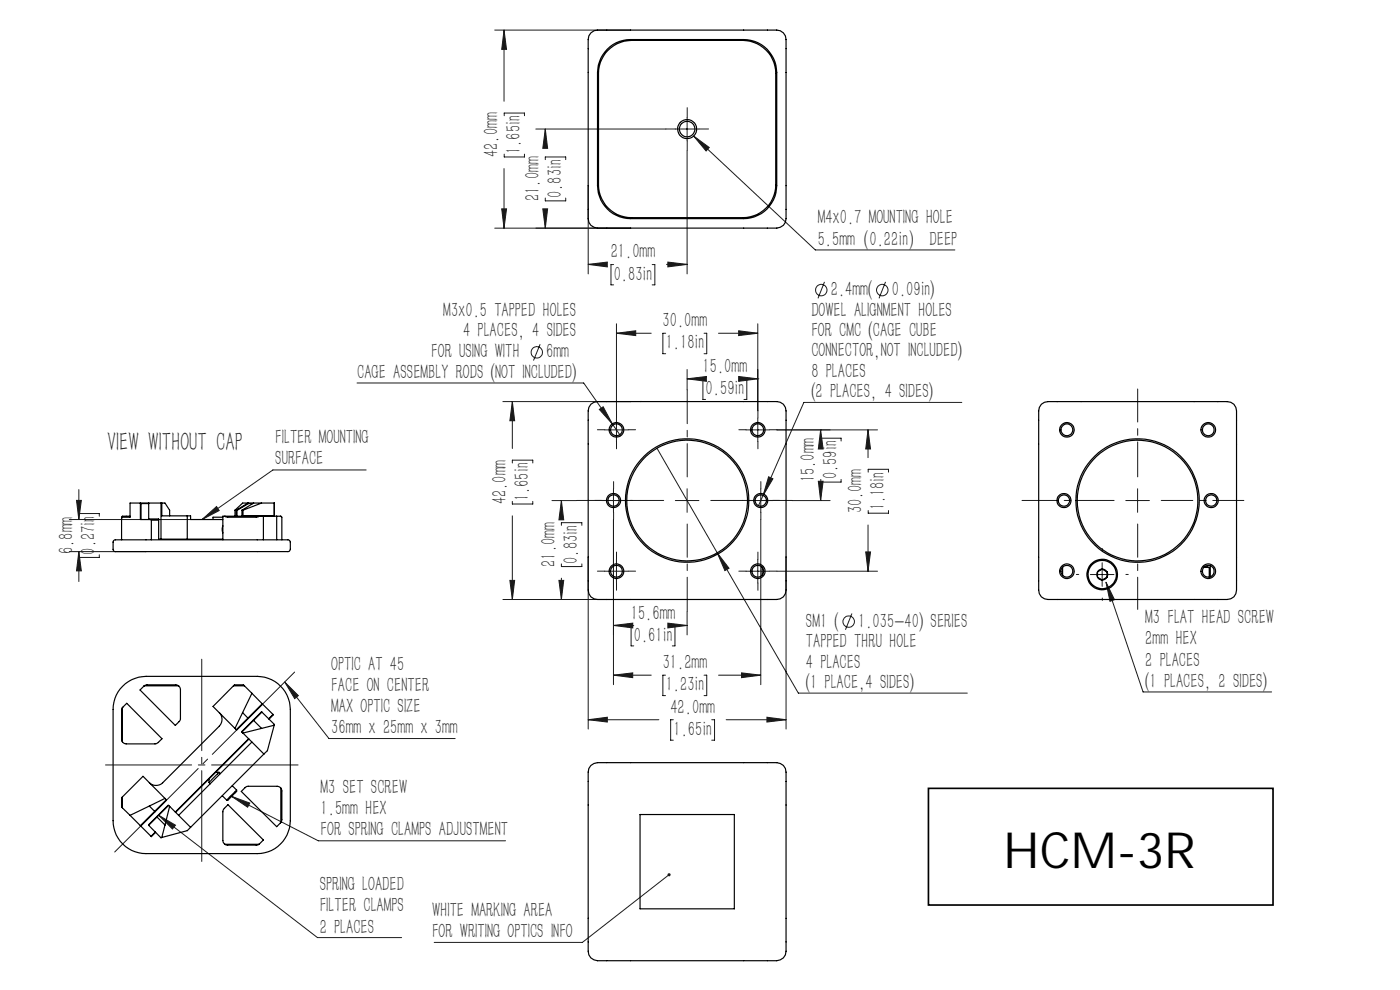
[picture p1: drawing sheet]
<svg xmlns="http://www.w3.org/2000/svg" width="297mm" height="210mm" viewBox="0 0 297 210" stroke-linecap="round" stroke-linejoin="round" font-family="sans-serif">
<g fill="none" stroke="#191924" stroke-width=".21">
<path d="M105 6.4h28.8M106.9 6.4l.6 4.1h-1.1zM106.9 6.4v15.1M106.9 35.8v12.6M107 24.5v-.5h4.3v.5M107 32.7v.6h4.3v-.6M113.7 27.4h27.5M115.7 27.4l.5 4.1h-1zM115.7 33.9v-.6h4.3v.6M115.7 27.4v3.4M124.8 39.4v18.7M143.3 27.4h5"/>
<path d="M145.8 31.9v26.2M145.8 24.9v5M147.1 28.9l25.9 24.1h29.6M147.1 28.9l3.4 2.4-.7 .7zM106.4 44.3h1.1l-.6 4.1zM115.2 44.3h1l-.5 4.1zM115.7 42v.6h4.3v-.6M115.7 45.1v3.3M124.8 56.1h2.3M124.8 56.1l4-.5v1zM130.2 56.1h-.6v4.3h.6M133.8 48.4h-28.8"/>
<path d="M138.4 56.1h.5v4.3h-.5M141.4 56.1h4.4M141.7 55.6l4.1 .5-4.1 .5zM174.9 59.8l-1.4 3.5M187.9 59.8l-1.4 3.5M114.6 73l-1.4 3.5M130.8 70.7l4.1-.5v1zM130.8 68.7v18.4M130.8 70.7h7.4M141.2 70.7h-.6v4.3h.6M145.8 78.4v4.3M149.4 70.7h.5v4.3h-.5"/>
<path d="M152.4 70.7h8.4M156.7 79.9l4.1 .5-4.1 .5zM156.7 70.2l4.1 .5-4.1 .5zM160.8 68.7v18.4M75.7 81.2h48.1l6.1 8.7M77.7 99.7h-19.8l-15 10.5M106.7 85.2h27.1M108.7 85.2l.5 4h-1zM108.7 85.2v9.9M108.7 98.2v-.6h4.3v.6M127.1 86.8l.9-.5 1.9 3.6zM128.3 91.2h5"/>
<path d="M129.9 89.9l1.8 2.6M130.8 88.7v5M139.4 95.1l30 51.9h35.8M145.8 80.4l4.1-.5v1zM145.8 80.4h.8M149.7 80.4h-.6v4.3h.6M157.8 80.4h.6v4.3h-.6M158.3 91.2h5M160.8 88.7v5M160.8 80.4h.1M164.8 91.2h21.4M174.1 91.2l.5 4h-1z"/>
<path d="M174.1 91.2h.1M174.1 93.6v-.7h4.3v.7M184.1 91.2l.6 4h-1zM184.1 91.2v5.9M204 85.4h-33.5l-8.6 19.7M14.7 110.2h25.7M14.7 117h16.3M16.2 106.1h1.1l-.6 4.1zM16.7 117l.6 4.1h-1.1zM16.7 103.9v6.3M16.7 117v6.4M16.7 108.9h4.4v.6"/>
<path d="M21.1 117.7v.5h-4.4M42.9 110.2l3-2.7 .6 .8zM108.7 106.4v.5h4.3v-.5M108.7 109.4v17.8M117.1 106.2h5.2M119.1 106.2l.5 4.1h-1zM119.1 106.2v2.2M119.1 111.4v-.5h4.3v.5M119.1 119.6v.6h4.3v-.6M124.8 118.2v36.4M127.6 106.2h5M130.1 110.2v35"/>
<path d="M130.1 103.7v5M130.8 118.7v5M143.3 106.2h5M145.8 103.7v5M152.1 117.3l2.6 3.2-.9 .5zM158.9 106.2h5M160.8 118.7v5M161.4 103.7v5M161.4 110.2v35M161.9 105.1l-1 2.2M163.1 101.1l.9 .5-2.1 3.5zM166.8 118.2v36.4"/>
<path d="M168 106.2h8.1M173.6 102.1h1l-.5 4.1zM174.1 104.8v1.4M174.1 101.7v.6h4.3v-.6M183.7 117.1h1l-.6 4.1zM184.1 111.4v9.8M184.2 100.1v-.6h4.3v.6M184.2 108.3v.6h4.3v-.6M233.8 119.4v5M238.8 106.2h5M241.3 103.7v5M108.2 123.1h1l-.5 4.1z"/>
<path d="M118.6 123.1h1l-.5 4.1zM119.1 122.6v4.6M126.7 127.2h-20M128.3 121.2h5M130.1 132.7h1.3M130.1 132.7l4.1-.5v1zM134.4 132.7h-.5v4.3h.5M141.7 132.2l4.1 .5-4.1 .5zM142.6 132.7h.6v4.3h-.6M145.7 132.7h.1M145.8 129.7v5M158.3 121.2h5"/>
<path d="M164.8 121.2h21.4M180.7 130.1l-1.3 3.5M231.3 121.9h5M234.6 123.5l7.9 23.3h27.3M234.6 123.5l1.8 3.7-.9 .4zM60.4 144.7l9.4 12h26.8M60.4 144.7l2.9 2.9-.8 .6zM124.8 152.7l4-.6v1.1zM124.8 152.7h15M130.1 143.2l4.1-.5v1zM130.1 143.2h8.1M141.2 143.2h-.6v4.4h.6"/>
<path d="M142.8 152.7h-.5v4.3h.5M149.4 143.2h.5v4.4h-.5M151 152.7h.6v4.3h-.6M152.4 143.2h9M154.1 152.7h12.7M157.3 142.7l4.1 .5-4.1 .5zM162.7 152.1l4.1 .6-4.1 .5zM33.7 173l3.5 2-.6 .8zM33.7 173l33.6 25.9h17.9M49.1 168.9l18.4 9.5h39.7M49.1 168.9l3.9 1.4-.5 .9zM141.9 185.6l-18.4 14.3h-31.4"/>
<circle cx="113.9" cy="74.7" r="1.21"/>
<circle cx="174.2" cy="61.5" r="1.21"/>
<circle cx="187.2" cy="61.5" r="1.21"/>
<circle cx="180" cy="131.9" r="1.22"/>
</g>
<path d="M140.8 106.2h-18.4M145.8 101.2v-18.5M145.8 111.2v18.5M241.3 111.2v18.1" fill="none" stroke="#191924" stroke-width=".21" stroke-dasharray="30.3 1.4 1.4 1.4" stroke-dashoffset="23.3"/>
<path d="M150.8 106.2h17.2M246.3 106.2h17.6" fill="none" stroke="#191924" stroke-width=".21" stroke-dasharray="30.3 1.4 1.4 1.4" stroke-dashoffset="23.6"/>
<g fill="none" stroke="#191924" stroke-width=".21" stroke-dasharray="30.3 1.4 1.4 1.4">
<path d="M143.3 27.4h-2M145.8 24.9v-2.1M145.8 29.9v2M148.3 27.4h2M128.3 91.2h-1.6M130.8 88.7v-1.6M130.8 93.7v1.5M133.3 91.2h1.5M158.3 91.2h-1.6M160.8 88.7v-1.6M160.8 93.7v1.5M163.3 91.2h1.5"/>
<path d="M127.7 106.2h-1.5M130.2 103.7v-1.5M130.2 108.7v1.5M130.8 118.7v-1.6M132.7 106.2h1.5M158.9 106.2h-1.5M160.8 118.7v-1.6M161.4 103.7v-1.5M161.4 108.7v1.5M163.9 106.2h1.5M233.8 116.9v-.5M128.3 121.2h-1.6"/>
<path d="M130.8 123.7v1.5M133.3 121.2h1.5M158.3 121.2h-1.6M160.8 123.7v1.5M163.3 121.2h1.5M228.8 121.9h-.5M233.8 126.9v.5M238.8 121.9h.5"/>
</g>
<path d="M241.3 101.2v-18.7" fill="none" stroke="#191924" stroke-width=".21" stroke-dasharray="30.3 1.4 1.4 1.4" stroke-dashoffset="22.9"/>
<path d="M236.3 106.2h-19.5" fill="none" stroke="#191924" stroke-width=".21" stroke-dasharray="30.3 1.4 1.4 1.4" stroke-dashoffset="22.6"/>
<path d="M63.2 162.3h-40.8" fill="none" stroke="#191924" stroke-width=".21" stroke-dasharray="30.3 1.4 1.4 1.4" stroke-dashoffset="12"/>
<path d="M42.8 139.8v42.9" fill="none" stroke="#191924" stroke-width=".21" stroke-dasharray="30.3 1.4 1.4 1.4" stroke-dashoffset="10.9"/>
<path d="M24.3 180.7l38.2-38.1" fill="none" stroke="#191924" stroke-width=".21" stroke-dasharray="30.3 1.4 1.4 1.4" stroke-dashoffset="5.3"/>
<g fill="#191924">
<path d="M141.7 185.3a.34 .34 0 0 0 0 .5 .34 .34 0 0 0 .5 0 .34 .34 0 0 0 0-.5l-.3 .2 .3-.2zM234.6 123.5l1.8 3.7-.9 .4zM147.1 28.9l3.4 2.4-.7 .7zM42.9 110.2l3-2.7 .6 .8zM60.4 144.7l2.9 2.9-.8 .6zM49.1 168.9l3.9 1.5-.5 .8zM33.7 173l3.5 2-.6 .9z"/>
<path d="M141.7 132.2l4.1 .5-4.1 .5zM130.1 132.7l4.1-.5v1zM141.7 55.6l4.1 .5-4.1 .5zM124.8 56.1l4-.5v1z"/>
<path d="M130.1 143.2l4.1-.5v1zM157.3 142.7l4.1 .5-4.1 .5zM124.8 152.7l4-.6v1.1zM162.7 152.1l4.1 .6-4.1 .5zM145.8 80.4l4.1-.5v1zM156.7 79.9l4.1 .5-4.1 .5zM130.8 70.7l4.1-.5v1zM156.7 70.2l4.1 .5-4.1 .5zM127.1 86.8l2.8 3.1-1.9-3.6zM163.1 101.1l-1.2 4 2.1-3.5zM152.1 117.3l1.7 3.7 .9-.5z"/>
<path d="M108.2 123.1h1l-.5 4.1zM108.7 85.2l.5 4h-1zM173.6 102.1h1l-.5 4.1zM174.1 91.2l.5 4h-1zM106.4 44.3h1.1l-.6 4.1zM106.9 6.4l.6 4.1h-1.1z"/>
<path d="M119.1 106.2l.5 4.1h-1zM118.6 123.1h1l-.5 4.1zM184.1 91.2l.6 4h-1zM183.7 117.1h1l-.6 4.1zM115.7 27.4l.5 4.1h-1zM115.2 44.3h1l-.5 4.1zM16.2 106.1h1.1l-.6 4.1zM16.7 117l.6 4.1h-1.1z"/>
</g>
<g fill="none" stroke="#000" stroke-width=".25">
<path d="M125.3 7a3.4 3.4 0 0 1 2.6-.6h36.1a2.23 2.23 0 0 1 2.8 2.5v36.7a2.24 2.24 0 0 1-2.6 2.8h-36.6a2.28 2.28 0 0 1-2.8-2.6v-36.9a2.67 2.67 0 0 1 .5-1.9zM128.8 10.4a6.8 6.8 0 0 1 5-2h24a7 7 0 0 1 7 7v24a7 7 0 0 1-7 7h-24a7 7 0 0 1-7-7v-24a7.3 7.3 0 0 1 2-5zM129 10.6a6.9 6.9 0 0 1 5-2h23.6a7 7 0 0 1 7 7v23.6a7 7 0 0 1-7 7h-23.6a7 7 0 0 1-7-7v-23.6a6.8 6.8 0 0 1 2-5zM125.3 85.7a5 5 0 0 1 3.4-.5h35.3a2.23 2.23 0 0 1 2.8 2.5v36.7a2.23 2.23 0 0 1-2.6 2.8h-36.6a2.23 2.23 0 0 1-2.8-2.5v-37a2.72 2.72 0 0 1 .5-2zM136 85.2h.1M220.9 85.8a5 5 0 0 1 3.4-.6h35.2a2.22 2.22 0 0 1 2.8 2.5v36.7a2.23 2.23 0 0 1-2.5 2.8h-36.7a2.23 2.23 0 0 1-2.8-2.5v-37a2.72 2.72 0 0 1 .6-1.9zM24.1 114.6l.3-.1h36.8l.4 .5v1.5l-.4 .5h-36.8l-.4-.4v-1.7zM27.6 109.5h-1.6l-.2 .2v4.8M29.9 106.8l-.1-.1v3.5h3.9M29.9 106.8v3.4M29.9 106.8h1.6M31.5 106.7v3.4h2.2v4.3h13.6"/>
<path d="M32 110.2l.1 .1M32.1 110.3v4.2M32.1 110.3h1.6M34.2 106.7v7.7M34.3 106.7v2.7h6.1v.8h6.9M36 109.4v-1.2l-1-1.5h-7.4v3h-1.6l-.2 .2M39.7 109.4v5M47.3 111.5l-.2 .6 .2 1M47.3 109.7h-2.1v.5M47.7 109.5l.6 .2h6.1l.6-.2M47.7 109.5h-.4v5M47.7 109.5h7.3"/>
<path d="M49.9 108.2l1.6-1.5h6.7v2.8M49.9 108.2v1.3M49.9 108.2h.2M50.1 108.2v1.3M50.1 108.2l.2 .1M50.3 108.3v1.2M51.3 108.2h.2M51.3 108.2v1.3M51.5 108.2v1.2h6.7M52.7 106.8h1M52.7 106.8l-.1-.1-2.5 1.5M52.7 106.8l-2.4 1.5"/>
<path d="M53.8 106.7l-2.5 1.5M55 109.5h4.6l.2 .2v4.8M55.5 106.7l-4 1.5M55.9 109.5v5M56 109.4v.1M56.7 109.4v.1M58.7 109.5v5M161.7 120.3v1.7M225.4 120.3v1.7M232.8 122.4l.3 .4 .7 .2M232.8 121.3l-.1 .4 .1 .7M232.8 121.3v1.1"/>
<path d="M232.8 122.4l1 .6M233.8 120.7l-.7 .3-.3 .3M233.8 120.7l.6 .2 .4 .4M233.9 121.9h.1M233.8 120.7l-1 .6M233.8 120.7l1 .6M234.8 122.4l-.4 .5-.6 .1M234.8 121.3l.2 .4-.2 .7M234.8 121.3v1.1M234.8 122.4l-1 .6M255.4 120.4l1.1 .1v1.9M255.4 120.3l.9 .1"/>
<path d="M256.7 120v2.3M26 150.1l.9-.9 7.5 7.5-.9 .8-.5 .3h-6.3l-.7-.4M26 150.1l-.2 .4v6.5l.2 .4M26 150.1v7.3M26 145.6a6.9 6.9 0 0 1 5-2.1h23.6a7.1 7.1 0 0 1 7 7v23.6a7 7 0 0 1-7 7h-23.6a7 7 0 0 1-7-7v-23.6a6.9 6.9 0 0 1 2-4.9zM30.6 145.5l-.9 .9 7.5 7.5 .9-.9 .2-.4v-6.4l-.4-.7M30.6 145.5l.6-.2h6.1l.6 .2M30.6 145.5h7.3M46.5 151.2a2.05 2.05 0 0 1 0 2.8l-12 12a2.05 2.05 0 0 1-2.8 0M49.5 145.5h2.4M49.5 145.5l.2-.2h1.9l1.8 1.8M49.5 145.5l-4.3 4.4 4.6 4.6"/>
<path d="M49.8 154.5l.3 .3M51.3 155.3l4.7 4.6M51.5 151.2l1.2 1.2M52.7 156.7l-15.5 15.5M52.8 156.8l-15.5 15.5M53.4 147.1l-3.6 7.4M53.4 147.1l2.2 2.2M53.4 157.4l-15.5 15.6M53.8 152.7l1.7 1.8M55.6 151.1l-4.3 4.2M55.6 151.1l2.6 2.6v.1M55.6 149.3l-5.5 5.5"/>
<path d="M55.6 149.3l2.3 2.2M56 159.9l-16.3 16.3-5.4 1.4M57.9 151.5l-.8 1M57.9 151.5l-.9 1M58.2 153.8l-6.7 1.7M58.2 153.8l-1.5 5.4-.7 .7M26 169l-.2 .3v1.9l.2 .2M26 169v2.4M26 169l4.3-4.3 4.7 4.7M26 171.4l1.6 1.6M27.6 173l4.4 4.4M29.8 175.1l5.5-5.5z"/>
<path d="M31.5 175.1l2.7 2.6 .1-.1M31.7 171l1.2 1.2M31.7 171l-4.1 2M33 176.5l-1 .9M33 176.6l-1 .8M33.2 173.2l1.8 1.8M35 169.4l.3 .2M35 169.4l-3.3 1.6M35 175l-.7 2.6M35.8 170.8l-4.3 4.3M35.8 170.8l4.6 4.7M36 171l-1 4"/>
<path d="M44.3 166l.3 .3M44.3 165.3v.7M45.8 163.8h.7M46.5 163.8l-2.2 2.2M46.5 163.8l.2 .3M47.2 168.8l.9 .9M47.7 179.1l-.4-.7v-6.3l.2-.6 .9-.8 7.5 7.5-.9 .9M47.7 179.1l.4 .2h6.5l.4-.2M47.7 179.1h7.3M49.3 166.7l.9 .9M50.2 167.6l-2.1 2.1M50.2 167.6v.3l-1.8 1.8h-.3"/>
<path d="M59.6 167.2l-.7-.4h-6.4l-.4 .2-.9 .9 7.5 7.5 .9-.9M59.6 167.2l.2 .6v6.1l-.2 .6M59.6 167.2v7.3M125.3 162.4a4.8 4.8 0 0 1 3.4-.6h35.3a2.27 2.27 0 0 1 2.8 2.5v36.7a2.24 2.24 0 0 1-2.6 2.8h-36.6a2.27 2.27 0 0 1-2.8-2.6v-36.9a2.72 2.72 0 0 1 .5-1.9zM129.8 165.8h.7v2h1v.5h-1.7zM131.2 169.5a.61 .61 0 0 1 .6-.3 .61 .61 0 0 1 .5 .4l-.5-.1a.76 .76 0 0 0-.6 .7 .76 .76 0 0 0 .6 .7l.5-.2v.1a.75 .75 0 0 1-1 .3 .75 .75 0 0 1-.3-.9zM132.5 166.7h.4a.23 .23 0 0 0 .1-.3 .23 .23 0 0 0-.2-.1l-.5-.1v2.1h-.6v-2.5h1.2a.58 .58 0 0 1 .7 .5 .58 .58 0 0 1-.4 .7 .67 .67 0 0 1 .6 .8 .67 .67 0 0 1-.9 .5h-.4v-.5M132.5 166.7h.1M132.5 167.2h.1M132.5 167.2l.6 .1a.29 .29 0 0 1 .1 .4 .29 .29 0 0 1-.4 .1h-.3M132.5 167.8h.1M132.5 166.7v.5"/>
<path d="M132.9 169.5v1.6h-.3l.1-1.8 .4 .1 .5 1.3M132.9 169.5h.1M132.9 169.5l.6 1.6 .2-.1 .6-1.5M133.6 170.7h.1M133.8 165.8h2v.5h-.7v2h-.7v-2h-.6zM134.3 169.5v1.6h.2v-1.8l-.4 .1-.5 1.3M134.3 169.5h.1M134.9 170.3l.7 .1-.7 .1zM135.8 172.8h20v20h-20zM135.9 169.4l.2-.1a.51 .51 0 0 1 .6 .1 .51 .51 0 0 1 .1 .6l-.3 .1 .4 .3v.4a.77 .77 0 0 1-1.1 .1v-.1a.45 .45 0 0 0 .6 .1 .45 .45 0 0 0 .2-.5l-.6-.1v-.2a.36 .36 0 0 0 .6-.2 .36 .36 0 0 0-.3-.5l-.4 .2zM136.1 165.9l1.7-.1v.5h-1.1l-.1 .2 .1 .2 .5 .1v.4a.34 .34 0 0 0-.5 0 .34 .34 0 0 0 0 .5h1.1v.6h-1.3l-.5-.2v-1.9zM136.5 170.1h.1"/>
<path d="M137.3 166.8h.5v.4h-.5zM137.4 169.3a.67 .67 0 0 1 1 .6l-.3 .3 .5 .9-.3-.1-.4-.7h-.3v.7l-.2 .1zM137.6 169.5a.39 .39 0 0 1 .4 0 .39 .39 0 0 1 .2 .4l-.2 .2h-.4zM138 165.8h.7v.8l1-.8h.8l-1.3 1.1 1.4 1.4h-.8l-1.1-1.1v1.1h-.7z"/>
<circle cx="145.8" cy="27.4" r="1.66"/>
<circle cx="145.8" cy="27.4" r="2.03"/>
<circle cx="130.8" cy="91.2" r="1.26"/>
<circle cx="130.8" cy="91.2" r="1.55"/>
<circle cx="160.8" cy="91.2" r="1.55"/>
<circle cx="160.8" cy="91.2" r="1.24"/>
<circle cx="226.3" cy="91.2" r="1.25"/>
<circle cx="226.3" cy="91.2" r="1.55"/>
<circle cx="256.3" cy="91.2" r="1.55"/>
<circle cx="256.3" cy="91.2" r="1.24"/>
<circle cx="130.2" cy="106.2" r="1.21"/>
<circle cx="130.2" cy="106.2" r="1.5"/>
<circle cx="145.8" cy="106.2" r="12.8"/>
<circle cx="145.8" cy="106.2" r="13.1"/>
<circle cx="161.4" cy="106.2" r="1.51"/>
<circle cx="161.4" cy="106.2" r="1.2"/>
<circle cx="225.7" cy="106.2" r="1.2"/>
<circle cx="225.7" cy="106.2" r="1.5"/>
<circle cx="241.3" cy="106.2" r="12.8"/>
<circle cx="241.3" cy="106.2" r="13.1"/>
<circle cx="256.9" cy="106.2" r="1.51"/>
<circle cx="257" cy="106.2" r="1.19"/>
<circle cx="130.8" cy="121.2" r="1.55"/>
<circle cx="130.8" cy="121.2" r="1.27"/>
<circle cx="160.8" cy="121.2" r="1.55"/>
<circle cx="160.8" cy="121.2" r="1.25"/>
<circle cx="226.3" cy="121.2" r="1.25"/>
<circle cx="226.3" cy="121.2" r="1.54"/>
<circle cx="233.8" cy="121.9" r="3.2"/>
<circle cx="233.8" cy="121.9" r="2.99"/>
<circle cx="256.3" cy="121.2" r="1.55"/>
<circle cx="256.3" cy="121.2" r="1.25"/>
</g>
<g fill="#fff" stroke="#fff" stroke-width=".35">
<path d="M128.6 165.4h12.5v6.1h-12.5z"/>
<path d="M213.4 10.4h73.1v66.6h-73.1z"/>
</g>
<path d="M197 167.2h73.1v24.8h-73.1z" fill="none" stroke="#000" stroke-width=".35"/>
<text font-size="10.6" x="212.8" y="184">HCM-3R</text>
<text font-size="5.6" fill="#191924" x="22.7" y="95.6">VIEW WITHOUT CAP</text>
<g font-size="4.4" fill="#191924">
<text x="105.7" y="33.3" transform="rotate(-90 105.7 33.3)">42.0mm</text>
<text x="110.4" y="32.7" transform="rotate(-90 110.4 32.7)">1.65in</text>
<text x="114.4" y="42.6" transform="rotate(-90 114.4 42.6)">21.0mm</text>
<text x="119.2" y="42" transform="rotate(-90 119.2 42)">0.83in</text>
<text x="173.5" y="47.6">M4x0.7 MOUNTING HOLE</text>
<text x="173.5" y="52.1">5.5mm（0.22in） DEEP</text>
<text x="129.6" y="54.8">21.0mm</text>
<text x="130.2" y="59.5">0.83in</text>
<text x="176.2" y="62.8">2.4mm(</text>
<text x="189.2" y="62.8">0.09in)</text>
<text x="94" y="67.2">M3x0.5 TAPPED HOLES</text>
<text x="98.3" y="71.5">4 PLACES，4 SIDES</text>
<text x="140.6" y="69.4">30.0mm</text>
<text x="172.1" y="67.2">DOWEL ALIGNMENT HOLES</text>
<text x="172.1" y="71.5">FOR CMC (CAGE CUBE</text>
<text x="91.5" y="76">FOR USING WITH</text>
<text x="115.9" y="76">6mm</text>
<text x="141.2" y="74.1">1.18in</text>
<text x="172.1" y="75.8">CONNECTOR,NOT INCLUDED)</text>
<text x="75.8" y="80.4">CAGE ASSEMBLY RODS (NOT INCLUDED)</text>
<text x="149.1" y="79.1">15.0mm</text>
<text x="149.7" y="83.8">0.59in</text>
<text x="172.1" y="80.2">8 PLACES</text>
<text x="172.1" y="84.5">(2 PLACES，4 SIDES)</text>
<text x="58.4" y="94.2">FILTER MOUNTING</text>
<text x="58.4" y="98.7">SURFACE</text>
<text x="177.6" y="101.7" transform="rotate(-90 177.6 101.7)">0.59in</text>
<text x="107.5" y="107" transform="rotate(-90 107.5 107)">42.0mm</text>
<text x="112.2" y="106.3" transform="rotate(-90 112.2 106.3)">1.65in</text>
<text x="172.9" y="102.3" transform="rotate(-90 172.9 102.3)">15.0mm</text>
<text x="182.9" y="108.9" transform="rotate(-90 182.9 108.9)">30.0mm</text>
<text x="187.6" y="108.3" transform="rotate(-90 187.6 108.3)">1.18in</text>
<text x="15.5" y="117.5" transform="rotate(-90 15.5 117.5)">6.8mm</text>
<text x="20.2" y="117.7" transform="rotate(-90 20.2 117.7)">0.27in</text>
<text x="122.6" y="119.6" transform="rotate(-90 122.6 119.6)">0.83in</text>
<text x="117.9" y="120.2" transform="rotate(-90 117.9 120.2)">21.0mm</text>
<text x="133.8" y="131.4">15.6mm</text>
<text x="134.5" y="136.1">0.61in</text>
<text x="171" y="133.2">SM1 (</text>
<text x="171" y="137.5">TAPPED THRU HOLE</text>
<text x="182.1" y="133.1">1.035-40) SERIES</text>
<text x="243" y="132.4">M3 FLAT HEAD SCREW</text>
<text x="243" y="136.9">2mm HEX</text>
<text x="70.3" y="142.3">OPTIC AT 45</text>
<text x="140.6" y="142">31.2mm</text>
<text x="171" y="141.8">4 PLACES</text>
<text x="243" y="141.4">2 PLACES</text>
<text x="70.3" y="146.8">FACE ON CENTER</text>
<text x="141.2" y="146.7">1.23in</text>
<text x="171" y="146.1">(1 PLACE,4 SIDES)</text>
<text x="243" y="145.9">(1 PLACES, 2 SIDES)</text>
<text x="70.3" y="151.3">MAX OPTIC SIZE</text>
<text x="70.3" y="155.8">36mm x 25mm x 3mm</text>
<text x="142.2" y="151.4">42.0mm</text>
<text x="142.9" y="156.1">1.65in</text>
<text x="68" y="168.4">M3 SET SCREW</text>
<text x="68" y="172.9">1.5mm HEX</text>
<text x="68" y="177.4">FOR SPRING CLAMPS ADJUSTMENT</text>
<text x="67.8" y="189">SPRING LOADED</text>
<text x="67.8" y="193.5">FILTER CLAMPS</text>
<text x="91.7" y="194.5">WHITE MARKING AREA</text>
<text x="67.8" y="198">2 PLACES</text>
<text x="91.7" y="199">FOR WRITING OPTICS INFO</text>
</g>
</svg>
